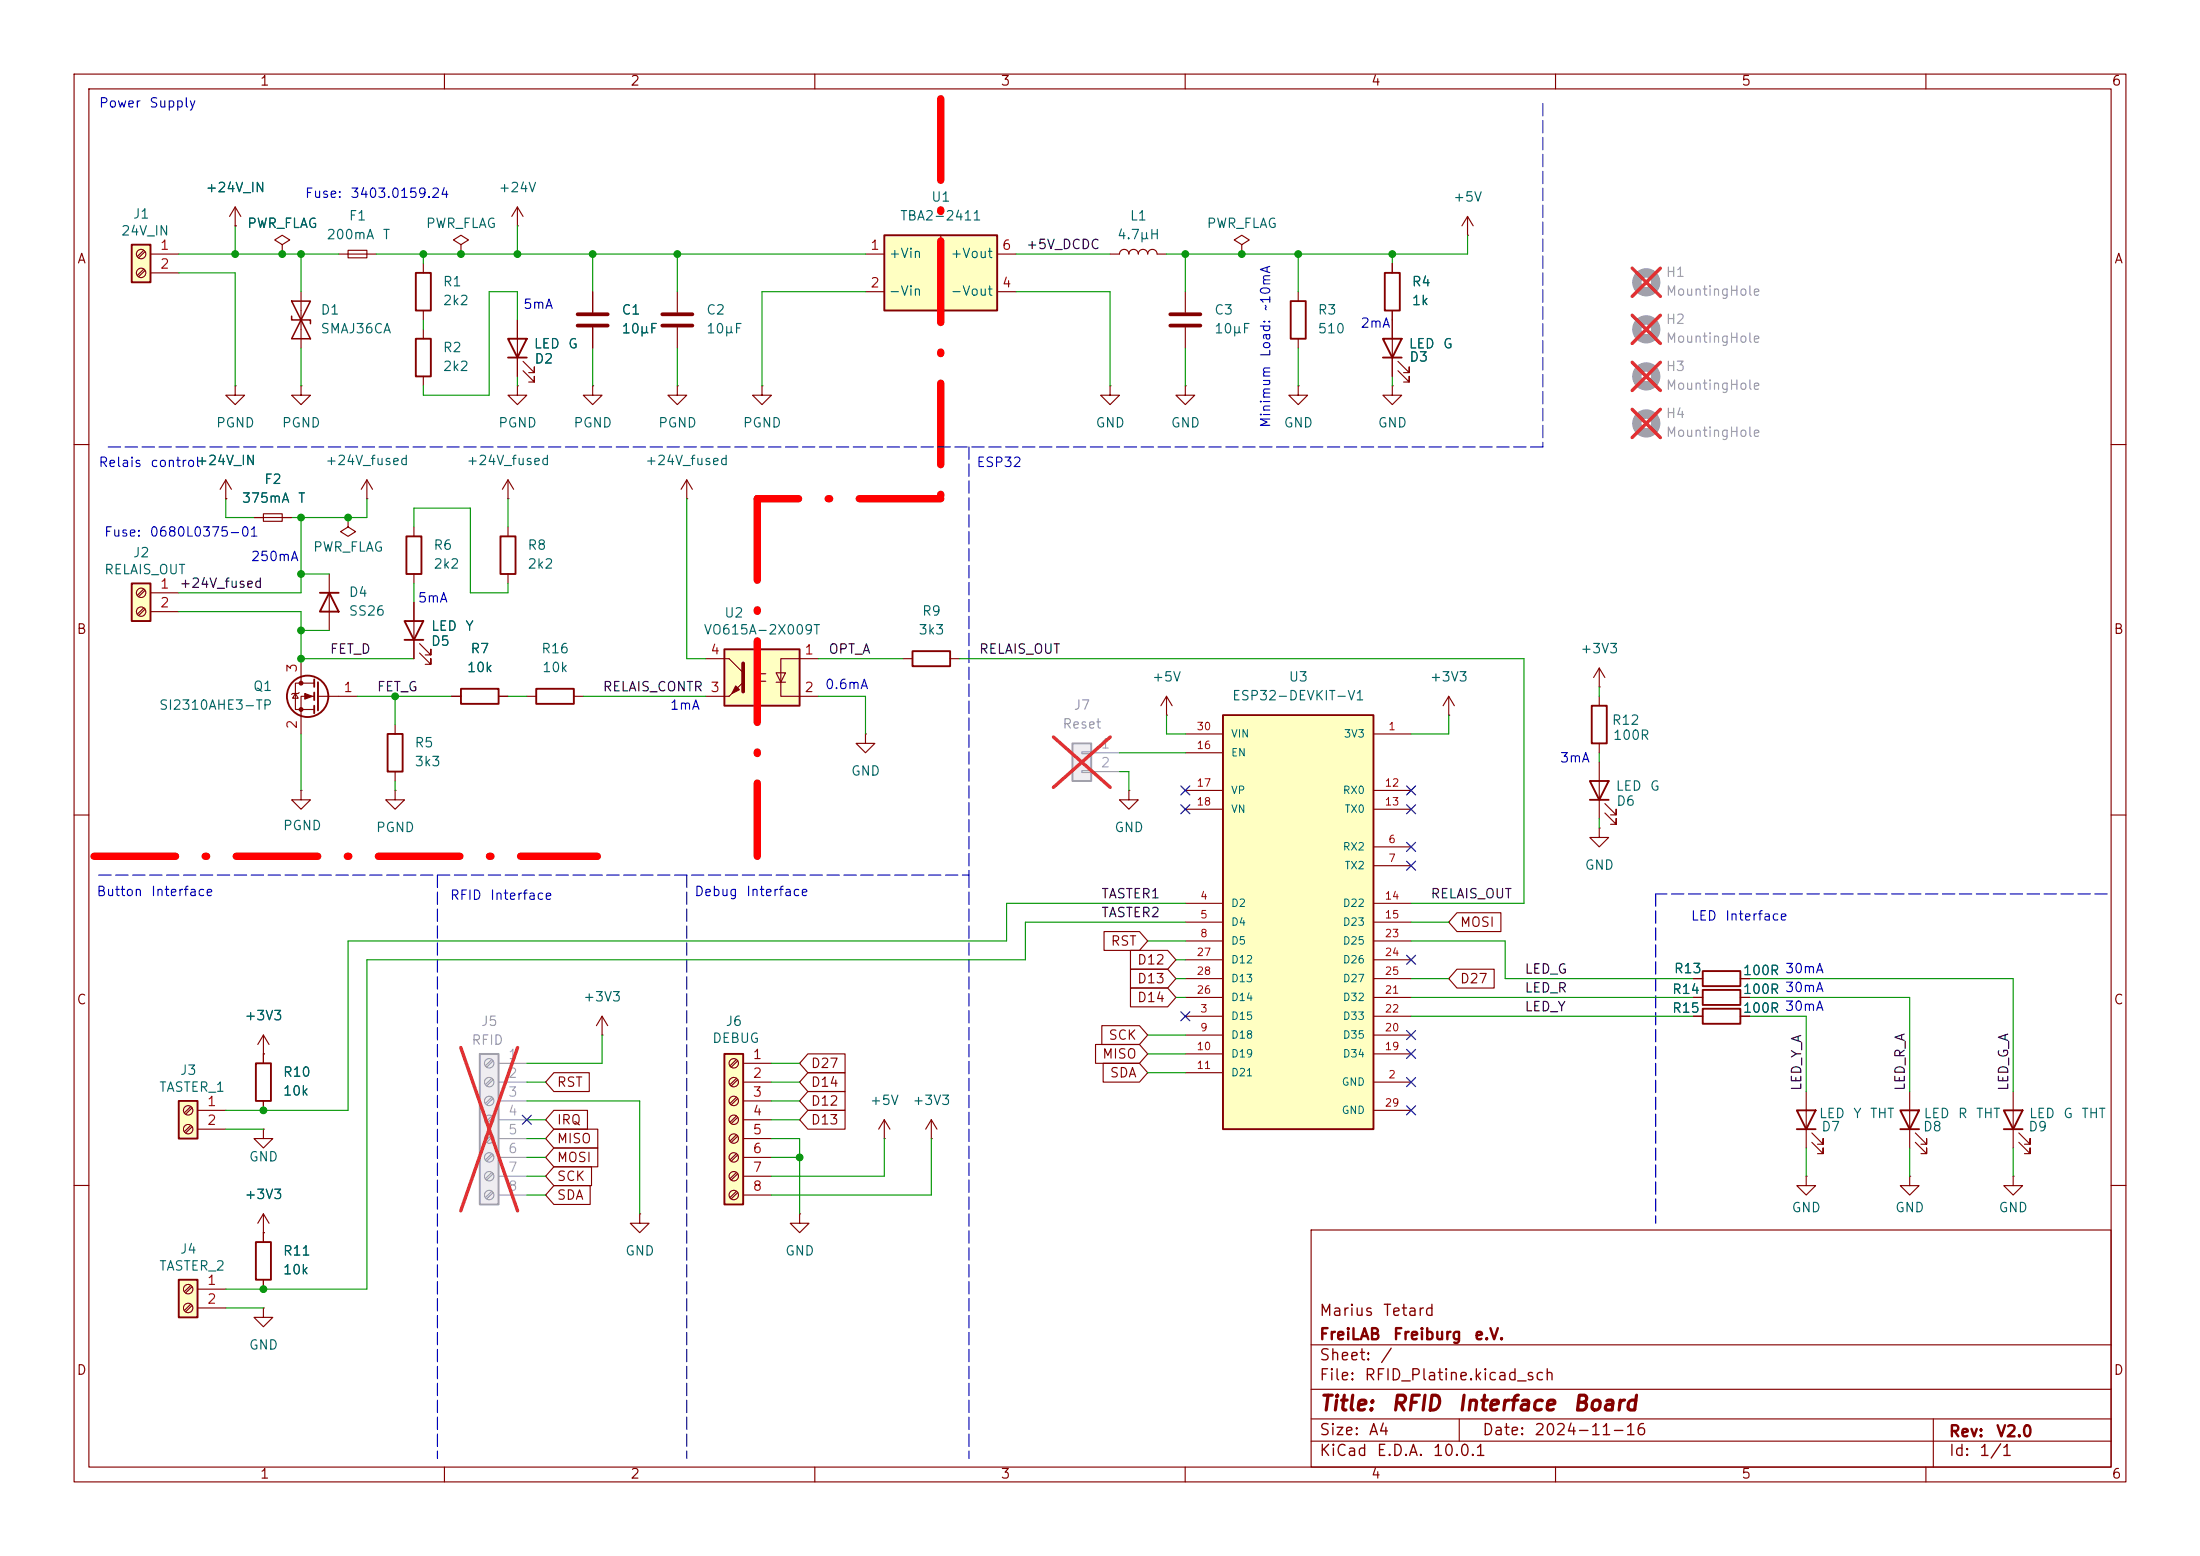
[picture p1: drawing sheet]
<svg xmlns="http://www.w3.org/2000/svg" width="297mm" height="210mm" viewBox="0 0 297 210" stroke-linecap="round" stroke-linejoin="round" font-family="sans-serif">
<g fill="none" stroke="#840000" stroke-width=".15">
<path d="M10 10h277v190h-277zM12 12h273v186h-273zM60 10v2M110 10v2M160 10v2M210 10v2M260 10v2M10 60h2M285 60h2M10 110h2M285 110h2M10 160h2"/>
<path d="M177 166h108v32h-108zM285 160h2M60 198v2M110 198v2M160 198v2M177 194.5h108M177 191.5h108M177 187.5h108M177 181.5h108M197 191.5v3M210 198v2M260 198v2"/>
<path d="M261 191.5v6.5"/>
</g>
<path d="M144.8 100.3h2.5v5.1h-2.5z" fill="#f0f0f0"/>
<path d="M144.8 100.3h2.5v5.1h-2.5z" fill="none" stroke="#a1a1a1" stroke-width=".25"/>
<path d="M146 101.5h1.3v.2h-1.3zM146 104h1.3v.3h-1.3zM147.3 101.6h3.8M147.3 104.1h3.8" fill="none" stroke="#a1a1a1" stroke-width=".15"/>
<path d="M142.2 99.5l7.7 6.8M149.9 99.5l-7.7 6.8" fill="none" stroke="#e12e31" stroke-width=".46"/>
<path d="M45.7 34.3h5.1M47 33.8h2.5v1h-2.5zM91.4 39.4v2.8M91.4 44.2v2.8M152.4 106.7v1.3h1.3l-1.3 1.2-1.3-1.2h1.3M152.4 106.7h.1" fill="none" stroke="#840000" stroke-width=".15"/>
<path d="M89.4 42.4h4.1M89.4 43.9h4.1" fill="none" stroke="#840000" stroke-width=".51"/>
<path d="M17.8 78.7h2.5v5.1h-2.5z" fill="#ffffc2"/>
<path d="M17.8 78.7h2.5v5.1h-2.5z" fill="none" stroke="#840000" stroke-width=".25"/>
<g fill="none" stroke="#840000" stroke-width=".15">
<path d="M38.1 33l1-.6-1-.6-1 .6 1 .6v1.3M38.1 34.3h.1M19.4 79.5l-.9 .8M19.6 79.7l-.9 .8M19.4 82l-.9 .9M19.6 82.2l-.9 .9M20.3 80h3.8M20.3 82.6h3.8M125.7 153.7h.1M125.7 151.1l-.7 1.3M125.7 151.1l.8 1.3M125.7 151.1v2.6"/>
<circle cx="19" cy="82.5" r=".63"/>
<circle cx="19" cy="80" r=".63"/>
</g>
<path d="M165.1 96.5h20.3v55.9h-20.3z" fill="#ffffc2"/>
<path d="M165.1 96.5h20.3v55.9h-20.3zM229.9 131.1h5v2h-5z" fill="none" stroke="#840000" stroke-width=".25"/>
<g fill="none" stroke="#840000" stroke-width=".15">
<path d="M40.6 39.4v7.6M47 69.9v1.2l1 .7-1 .6-1-.6 1-.7M47 69.9h.1M160 99.1h5.1M185.4 99.1h5.1M160 106.7h5.1M160 109.2h5.1M160 101.6h5.1M185.4 114.3h5.1M185.4 116.8h5.1M185.4 106.7h5.1M185.4 109.2h5.1"/>
<path d="M35.6 139.7l-.8 1.3M35.6 139.7l.7 1.3M35.6 139.7v2.5M160 137.2h5.1M160 121.9h5.1M160 124.5h5.1M160 127h5.1M160 139.7h5.1M160 134.6h5.1M160 129.5h5.1M160 132.1h5.1M185.4 137.2h5.1"/>
<path d="M185.4 121.9h5.1M185.4 124.5h5.1M185.4 127h5.1M185.4 139.7h5.1M185.4 134.6h5.1M185.4 129.5h5.1M185.4 132.1h5.1M228.6 132.1h1.3M234.9 132.1h1.3M35.6 142.2h.1M119.4 153.7h.1M119.4 151.1l-.8 1.3"/>
<path d="M119.4 151.1l.7 1.3M119.4 151.1v2.6M160 142.2h5.1M160 144.8h5.1M185.4 146.1h5.1M185.4 142.2h5.1M185.4 149.9h5.1"/>
</g>
<path d="M39.4 42.7v.5h2.5v.5M39.4 40.6h2.5l-1.3 2.6zM40.6 43.2l1.3 2.5h-2.5z" fill="none" stroke="#840000" stroke-width=".2"/>
<path d="M97.8 87.6h10.1v7.7h-10.1z" fill="#ffffc2"/>
<path d="M43.2 80h2.5M44.4 80l1.3 2.6h-2.5zM97.8 87.6h10.1v7.7h-10.1zM123.2 87.9h5.1v2h-5.1zM34.5 143.5h2.1v5.1h-2.1z" fill="none" stroke="#840000" stroke-width=".25"/>
<g fill="none" stroke="#840000" stroke-width=".15">
<path d="M69.8 52.1v1.2h1.3l-1.3 1.3-1.2-1.3h1.2M69.8 52.1h.1M44.4 77.5v7.6M95.2 88.9h3.2l1.9 1.9M95.2 94h3.2M102.1 90.9l.4-.1v.3l-.4-.2h1.3M102.1 91.9l.4-.1v.3l-.4-.2h1.3M104.8 90.8h1.2l-.6 1.3zM104.8 92.1h1.2M110.5 88.9h-5.1v5.1h5.1M116.8 99.1v1.2h1.3l-1.3 1.3-1.2-1.3h1.2M116.8 99.1h.1"/>
<path d="M121.9 88.9h1.3M128.3 88.9h1.2M35.6 142.2v1.3M35.6 148.6v1.3"/>
</g>
<path d="M100.3 89.5v3.8" fill="none" stroke="#840000" stroke-width=".51"/>
<g fill="#840000" stroke="#840000" stroke-width=".15">
<path d="M99.3 92.6l.5 .5-1 .5z"/>
<path d="M98.4 94l1.9-1.9z"/>
</g>
<path d="M97.8 142.2h2.5v20.4h-2.5z" fill="#ffffc2"/>
<path d="M97.8 142.2h2.5v20.4h-2.5z" fill="none" stroke="#840000" stroke-width=".25"/>
<g fill="none" stroke="#840000" stroke-width=".15">
<path d="M99.4 143l-.8 .8M99.4 145.5l-.8 .9M99.4 148.1l-.8 .8M99.4 150.6l-.8 .9M99.4 153.2l-.8 .8M99.4 155.7l-.8 .8M99.4 158.2l-.8 .9M99.6 143.2l-.9 .8M99.6 145.7l-.9 .9M99.6 148.3l-.9 .8M99.6 150.8l-.9 .8M99.6 153.3l-.9 .9"/>
<path d="M99.6 155.9l-.9 .8M99.6 158.4l-.9 .9M100.3 143.5h3.8M100.3 146.1h3.8M100.3 148.6h3.8M100.3 151.1h3.8M100.3 153.7h3.8M100.3 156.2h3.8M100.3 158.8h3.8M86.4 163.8v1.3h-1.3l1.3 1.3 1.2-1.3h-1.2M86.4 163.8h.1M99.4 160.8l-.8 .8"/>
<path d="M99.6 161l-.9 .8M100.3 161.3h3.8"/>
<circle cx="99.1" cy="153.7" r=".63"/>
<circle cx="99.1" cy="151.1" r=".63"/>
<circle cx="99.1" cy="156.2" r=".63"/>
<circle cx="99.1" cy="143.5" r=".63"/>
<circle cx="99.1" cy="158.7" r=".63"/>
<circle cx="99.1" cy="148.6" r=".63"/>
<circle cx="99.1" cy="146" r=".63"/>
<circle cx="99.1" cy="161.3" r=".63"/>
</g>
<path d="M64.8 142.2h2.5v20.4h-2.5z" fill="#f0f0f0"/>
<path d="M64.8 142.2h2.5v20.4h-2.5z" fill="none" stroke="#a1a1a1" stroke-width=".25"/>
<g fill="none" stroke="#a1a1a1" stroke-width=".15">
<path d="M66.4 143l-.9 .8M66.4 145.5l-.9 .9M66.4 148.1l-.9 .8M66.4 150.6l-.9 .9M66.4 153.2l-.9 .8M66.4 155.7l-.9 .8M66.4 158.2l-.9 .9M66.6 143.2l-.9 .8M66.6 145.7l-.9 .9M66.6 148.3l-.9 .8M66.6 150.8l-.9 .8M66.6 153.3l-.9 .9"/>
<path d="M66.6 155.9l-.9 .8M66.6 158.4l-.9 .9M67.3 143.5h3.8M67.3 146.1h3.8M67.3 148.6h3.8M67.3 151.1h3.8M67.3 153.7h3.8M67.3 156.2h3.8M67.3 158.8h3.8M66.4 160.8l-.9 .8M66.6 161l-.9 .8M67.3 161.3h3.8"/>
<circle cx="66" cy="143.5" r=".63"/>
<circle cx="66" cy="148.6" r=".63"/>
<circle cx="66" cy="153.7" r=".63"/>
<circle cx="66" cy="158.7" r=".63"/>
<circle cx="66" cy="151.1" r=".63"/>
<circle cx="66" cy="156.2" r=".63"/>
<circle cx="66" cy="146" r=".63"/>
<circle cx="66" cy="161.3" r=".63"/>
</g>
<path d="M62.2 141.4l7.7 22M69.9 141.4l-7.7 22" fill="none" stroke="#e12e31" stroke-width=".46"/>
<g fill="none" stroke="#840000" stroke-width=".15">
<path d="M69.8 43.2v7.6M70.6 50l1.5 1.6v-.8v.8h-.7M70.6 48.8l1.5 1.5v-.8v.8h-.7M34.3 69.9h5.1M35.6 69.3h2.5v1.1h-2.5zM55.9 71.1v1.3M55.9 77.5v1.2M157.5 96.5h.1M157.5 94l-.8 1.3M157.5 94l.7 1.3M157.5 94v2.5M195.6 96.5h.1"/>
<path d="M195.6 94l-.8 1.3M195.6 94l.7 1.3M195.6 94v2.5M81.3 139.7h.1M81.3 137.2l.7 1.2M81.3 137.2l-.8 1.2M81.3 137.2v2.5M35.6 166.4h.1M35.6 176.5v1.3h1.2l-1.2 1.3-1.3-1.3h1.3M35.6 176.5h.1M35.6 163.8l-.8 1.3M35.6 163.8l.7 1.3"/>
<path d="M35.6 163.8v3.8M35.6 172.7v1.3M107.9 163.8v1.3h1.3l-1.3 1.3-1.2-1.3h1.2M107.9 163.8h.1"/>
</g>
<path d="M68.6 45.7h2.5l-1.3 2.6zM68.6 48.3h2.5M54.9 72.4h2v5.1h-2zM34.5 167.6h2.1v5.1h-2.1z" fill="none" stroke="#840000" stroke-width=".25"/>
<path d="M24.1 172.7h2.6v5.1h-2.6z" fill="#ffffc2"/>
<path d="M56.1 45.7h2.1v5.1h-2.1zM214.9 95.3h2v5h-2zM214.6 105.4h2.6l-1.3 2.6zM214.6 108h2.6M24.1 172.7h2.6v5.1h-2.6z" fill="none" stroke="#840000" stroke-width=".25"/>
<g fill="none" stroke="#840000" stroke-width=".15">
<path d="M198.1 31.8h.1M198.1 29.2l-.7 1.3M198.1 29.2l.8 1.3M198.1 29.2v2.6M31.7 52.1v1.2h1.3l-1.3 1.3-1.2-1.3h1.2M31.7 52.1h.1M57.1 44.5v1.2M57.1 50.8v1.3M30.5 67.3h.1M30.5 64.8l.7 1.2M30.5 64.8l-.8 1.2M30.5 64.8v2.5"/>
<path d="M49.5 67.3h.1M49.5 64.8l.8 1.2M49.5 64.8l-.7 1.2M49.5 64.8v2.5M215.9 92.7h.1M215.9 90.2l-.8 1.2M215.9 90.2l.8 1.2M215.9 90.2v2.5M215.9 94v1.3M215.9 111.8v1.2h1.3l-1.3 1.3-1.3-1.3h1.3M215.9 111.8h.1M215.9 100.3v1.3"/>
<path d="M215.9 102.9v7.6M216.7 109.7l1.5 1.6v-.8v.8h-.8M216.7 108.5l1.5 1.5v-.8v.8h-.8M35.6 152.4v1.3h1.2l-1.2 1.2-1.3-1.2h1.3M35.6 152.4h.1M25.8 173.5l-.9 .8M25.8 176l-.9 .9M25.9 173.7l-.8 .8M25.9 176.2l-.8 .8M26.7 174h3.8M26.7 176.5h3.8"/>
<circle cx="25.4" cy="176.5" r=".63"/>
<circle cx="25.4" cy="174" r=".63"/>
</g>
<path d="M24.1 148.6h2.6v5.1h-2.6z" fill="#ffffc2"/>
<g fill="none" stroke="#840000" stroke-width=".25">
<path d="M186.9 36.8h2.1v5.1h-2.1zM174.2 40.6h2.1v5.1h-2.1zM186.7 45.7h2.5l-1.2 2.6zM186.7 48.3h2.5M67.6 72.4h2v5.1h-2zM42.4 91.7v1M42.4 93.5v1M42.4 95.3v1M42.9 92.1v3.8M52.3 99.1h2.1v5h-2.1zM54.6 83.8h2.5l-1.2 2.6zM54.6 86.4h2.5"/>
<path d="M62.2 93h5.1v2h-5.1zM72.4 93h5.1v2h-5.1zM24.1 148.6h2.6v5.1h-2.6z"/>
<circle cx="41.5" cy="94" r="2.79"/>
</g>
<g fill="none" stroke="#840000" stroke-width=".15">
<path d="M175.3 39.4v1.2M188 35.6v1.2M40.6 52.1v1.2h1.3l-1.3 1.3-1.2-1.3h1.2M40.6 52.1h.1M80 52.1v1.2h1.3l-1.3 1.3-1.3-1.3h1.3M80 52.1h.1M91.4 52.1v1.2h1.3l-1.3 1.3-1.2-1.3h1.2M91.4 52.1h.1M175.3 52.1v1.2h1.2l-1.2 1.3-1.3-1.3h1.3M175.3 52.1h.1M175.3 45.7v1.3M188 52.1v1.2h1.2l-1.2 1.3-1.3-1.3h1.3"/>
<path d="M188 52.1h.1M188 41.9v8.9M188.7 50l1.5 1.6v-.8v.8h-.7M188.7 48.8l1.5 1.5v-.8v.8h-.7M68.6 67.3h.1M68.6 64.8v2.5M68.6 71.1v1.3M68.6 77.5v1.2M68.6 64.8l.7 1.2M68.6 64.8l-.8 1.2M92.7 67.3h.1M92.7 64.8l.8 1.2"/>
<path d="M92.7 64.8l-.8 1.2M92.7 64.8v2.5M39.9 93.6l.4 .6h-.8zM40.4 93.5l-.1 .1h-.8l-.1 .1M40.6 88.9v3.3M42.4 92.2h-2.5v3.6h2.5M42.4 94h-1.8v5.1M42.9 94h5.4M53.3 97.8v1.3M55.9 81.3v7.6M56.6 88.1l1.6 1.6v-.8v.8h-.8M56.6 86.9l1.6 1.5v-.8v.8h-.8"/>
<path d="M61 94h1.2M67.3 94h1.3M71.1 94h1.3M77.5 94h1.2M40.6 106.7v1.3h-1.2l1.2 1.2 1.3-1.2h-1.3M40.6 106.7h.1M53.3 106.7v1.3h-1.2l1.2 1.2 1.3-1.2h-1.3M53.3 106.7h.1M53.3 104.1v1.3M25.8 149.4l-.9 .8M25.8 151.9l-.9 .8M25.9 149.5l-.8 .9"/>
<path d="M25.9 152.1l-.8 .8M26.7 149.9h3.8M26.7 152.4h3.8"/>
<circle cx="25.4" cy="152.4" r=".63"/>
<circle cx="25.4" cy="149.9" r=".63"/>
</g>
<g fill="#840000" stroke="#840000" stroke-width=".15">
<path d="M41.1 93.6l1.1 .4-1.1 .4z"/>
<circle cx="40.6" cy="92.2" r=".25"/>
<circle cx="40.6" cy="95.8" r=".25"/>
</g>
<g fill="none" stroke="#a1a1a1" stroke-width="1.3">
<circle cx="222.2" cy="38.1" r="1.27"/>
<circle cx="222.2" cy="57.1" r="1.27"/>
<circle cx="222.2" cy="50.8" r="1.27"/>
<circle cx="222.2" cy="44.4" r="1.27"/>
</g>
<path d="M220.3 36.2l3.9 3.8M224.2 36.2l-3.9 3.8M220.3 42.5l3.9 3.9M220.3 48.9l3.9 3.8M220.3 55.2l3.9 3.9M224.2 42.5l-3.9 3.9M224.2 48.9l-3.9 3.8M224.2 55.2l-3.9 3.9" fill="none" stroke="#e12e31" stroke-width=".46"/>
<path d="M119.4 31.8h15.2v10.1h-15.2z" fill="#ffffc2"/>
<path d="M119.4 31.8h15.2v10.1h-15.2z" fill="none" stroke="#840000" stroke-width=".25"/>
<path d="M31.7 30.5h.1M31.7 27.9l.8 1.3M31.7 27.9l-.7 1.3M31.7 27.9v2.6M116.8 34.3h2.6M116.8 39.4h2.6M127 31.8v1.2M127 34.3v1.3M127 36.8v1.3M127 39.4v1.2M134.6 34.3h2.6M134.6 39.4h2.6" fill="none" stroke="#840000" stroke-width=".15"/>
<path d="M17.8 33h2.5v5.1h-2.5z" fill="#ffffc2"/>
<path d="M17.8 33h2.5v5.1h-2.5zM56.1 36.8h2.1v5.1h-2.1zM229.9 136.1h5v2.1h-5zM229.9 133.6h5v2h-5zM242.6 149.9h2.5l-1.3 2.5zM242.6 152.4h2.5M256.5 149.9h2.6l-1.3 2.5zM256.5 152.4h2.6M270.5 149.9h2.5l-1.2 2.5zM270.5 152.4h2.5" fill="none" stroke="#840000" stroke-width=".25"/>
<g fill="none" stroke="#840000" stroke-width=".15">
<path d="M19.4 33.8l-.9 .8M19.4 36.3l-.9 .9M19.6 34l-.9 .8M19.6 36.5l-.9 .8M20.3 34.3h3.8M20.3 36.8h3.8M31.7 30.5h.1M38.1 34.3h.1M57.1 35.6v1.2M62.2 33l1-.6-1-.6-1 .6 1 .6v1.3M62.2 34.3h.1M69.8 30.5h.1"/>
<path d="M69.8 27.9l.8 1.3M69.8 27.9l-.7 1.3M69.8 27.9v2.6M80 39.4v2.8M149.9 34.3h1.2a.64 .64 0 0 1 .7-.6 .64 .64 0 0 1 .6 .6 .64 .64 0 0 1 .6-.6 .64 .64 0 0 1 .7 .6 .64 .64 0 0 1 .6-.6 .64 .64 0 0 1 .6 .6 .64 .64 0 0 1 .7-.6 .64 .64 0 0 1 .6 .6h1.3M160 39.4v2.8M167.6 33l1.1-.6-1.1-.6-1 .6 1 .6v1.3M167.6 34.3h.1M188 35.6v1.2M57.1 41.9v1.3M69.8 43.2v2.5M69.8 48.3v2.5"/>
<path d="M80 44.2v2.8M102.9 52.1v1.2h1.2l-1.2 1.3-1.3-1.3h1.3M102.9 52.1h.1M149.9 52.1v1.2h1.2l-1.2 1.3-1.3-1.3h1.3M149.9 52.1h.1M160 52.1v1.2h1.3l-1.3 1.3-1.3-1.3h1.3M160 52.1h.1M160 44.2v2.8M188 41.9v3.8M188 48.3v2.5M30.5 67.3h.1M34.3 69.9h1.3"/>
<path d="M38.1 69.9h1.3M55.9 81.3v2.5M55.9 86.4v2.5M61 94h1.2M67.3 94h1.3M148.7 138.4h5.1l1.1 1.3-1.1 1.3h-5.1zM149 125.7h4.8l1.1 1.3-1.1 1.3h-4.8zM152.6 128.3h5l1.1 1.2-1.1 1.3h-5zM152.6 133.3h5l1.1 1.3-1.1 1.3h-5zM152.6 130.8h5l1.1 1.3-1.1 1.3h-5zM196.7 123.2h5.9v2.5h-5.9l-1.1-1.2zM196.7 130.8h5v2.6h-5l-1.1-1.3z"/>
<path d="M228.6 137.2h1.3M228.6 134.6h1.3M228.6 132.1h1.3M234.9 137.2h1.3M234.9 134.6h1.3M234.9 132.1h1.3M35.6 142.2h.1M35.6 142.2v1.3M35.6 148.6v1.3M74.8 144.8h4.8v2.5h-4.8l-1.1-1.2zM74.8 149.9h4.5v2.5h-4.5l-1.1-1.3zM74.8 152.4h5.9v2.5h-5.9l-1.1-1.2z"/>
<path d="M74.8 157.5h5.1v2.5h-5.1l-1.1-1.2zM74.8 154.9h5.9v2.6h-5.9l-1.1-1.3zM109.1 147.3h5v2.6h-5l-1.2-1.3zM109.1 149.9h5v2.5h-5l-1.2-1.3zM109.1 142.2h5v2.6h-5l-1.2-1.3zM109.1 144.8h5v2.5h-5l-1.2-1.2zM147.9 141h5.9l1.1 1.2-1.1 1.3h-5.9zM148.9 143.5h4.9l1.1 1.3-1.1 1.3h-4.9zM243.8 158.8v1.2h1.3l-1.3 1.3-1.2-1.3h1.2M243.8 158.8h.1M243.8 147.3v7.6M244.6 154.2l1.5 1.5v-.8v.8h-.7"/>
<path d="M244.6 152.9l1.5 1.5v-.7v.7h-.7M257.8 158.8v1.2h1.3l-1.3 1.3-1.3-1.3h1.3M257.8 158.8h.1M257.8 147.3v7.6M258.6 154.2l1.5 1.5v-.8v.8h-.8M258.6 152.9l1.5 1.5v-.7v.7h-.8M271.8 158.8v1.2h1.2l-1.2 1.3-1.3-1.3h1.3M271.8 158.8h.1M271.8 147.3v7.6M272.5 154.2l1.6 1.5v-.8v.8h-.8M272.5 152.9l1.6 1.5v-.7v.7h-.8M35.6 166.4h.1"/>
<path d="M35.6 166.4v1.2M35.6 172.7v1.3M74.8 160h4.9v2.6h-4.9l-1.1-1.3z"/>
<circle cx="19" cy="36.8" r=".63"/>
<circle cx="19" cy="34.3" r=".63"/>
</g>
<path d="M78 42.4h4M78 43.9h4M158 42.4h4.1M158 43.9h4.1" fill="none" stroke="#840000" stroke-width=".51"/>
<path d="M208.3 14v46.3M14.6 60.3h193.7M130.8 60.3v57.8M13.3 118.1h117.5M59.1 118.1v78.8M92.7 118.1v78.8M130.8 118.1v78.8M223.5 120.7v44.4M284.5 120.7h-61" fill="none" stroke="#0000c2" stroke-width=".15" stroke-dasharray="1.7 .6"/>
<path d="M127 13.3v54M102.2 67.3v48.3M127 67.3h-24.8M12.7 115.6h67.9" fill="none" stroke="#f00" stroke-width="1" stroke-dasharray="11 4 .2 4"/>
<g fill="none" stroke="#009600" stroke-width=".15">
<path d="M24.1 36.8h7.6v15.3M24.1 34.3h21.6M31.7 30.5v3.8M40.6 34.3v5.1M50.8 34.3h66M57.1 34.3v1.3M69.8 30.5v3.8M80 34.3v5.1M91.4 34.3v5.1M116.8 39.4h-13.9v12.7M137.2 34.3h12.7M137.2 39.4h12.7v12.7"/>
<path d="M160 34.3v5.1M175.3 34.3v5.1M188 34.3v1.3M198.1 31.8v2.5h-40.6M40.6 47v5.1M57.1 43.2v1.3M69.8 43.2v-3.8h-3.8v13.9h-8.9v-1.2M69.8 50.8v1.3M80 47v5.1M91.4 47v5.1M160 47v5.1M175.3 47v5.1"/>
<path d="M188 50.8v1.3M30.5 67.3v2.6h3.8M40.6 69.9v10.1h-16.5M40.6 77.5h3.8M49.5 67.3v2.6h-10.1M55.9 71.1v-2.5h7.6v11.4h5.1v-1.3M55.9 78.7v2.6M68.6 67.3v3.8M92.7 67.3v21.6h2.5M24.1 82.6h16.5v6.3h15.3M40.6 99.1v7.6M40.6 85.1h3.8"/>
<path d="M48.3 94h12.7M53.3 94v3.8M68.6 94h2.5M78.7 94h16.5M110.5 88.9h11.4M110.5 94h6.3v5.1M129.5 88.9h76.2v33h-15.2M157.5 96.5v2.6h2.5M195.6 96.5v2.6h-5.1M215.9 92.7v1.3M53.3 105.4v1.3M151.1 101.6h8.9"/>
<path d="M151.1 104.1h1.3v2.6M215.9 101.6v1.3M215.9 110.5v1.3M81.3 139.7v3.8h-10.2M154.9 127h5.1M154.9 139.7h5.1M158.7 129.5h1.3M158.7 134.6h1.3M158.7 132.1h1.3M160 124.5h-21.6v5h-88.9v44.5h-19M160 121.9h-24.1v5.1h-88.9v22.9h-16.5M190.5 127h12.7v5.1h25.4"/>
<path d="M190.5 124.5h5.1M190.5 134.6h38.1M190.5 132.1h5.1M190.5 137.2h38.1M236.2 134.6h21.6v12.7M236.2 132.1h35.6v15.2M236.2 137.2h7.6v10.1M30.5 152.4h5.1M71.1 148.6h15.3v15.2M71.1 151.1h2.6M71.1 146.1h2.6M71.1 158.8h2.6"/>
<path d="M71.1 156.2h2.6M71.1 153.7h2.6M104.1 148.6h3.8M104.1 151.1h3.8M104.1 146.1h3.8M104.1 156.2h3.8M104.1 153.7h3.8v10.1M104.1 143.5h3.8M119.4 153.7v5.1h-15.3M125.7 153.7v7.6h-21.6M154.9 142.2h5.1M154.9 144.8h5.1"/>
<path d="M243.8 154.9v3.9M257.8 154.9v3.9M271.8 154.9v3.9M30.5 176.5h5.1M71.1 161.3h2.6"/>
</g>
<g fill="none" stroke="#000084" stroke-width=".15">
<path d="M159.4 108.6l1.2 1.2M159.4 106.1l1.2 1.2M160.6 108.6l-1.2 1.2M160.6 106.1l-1.2 1.2M189.9 113.7l1.2 1.2M189.9 106.1l1.2 1.2M189.9 116.2l1.2 1.2M189.9 108.6l1.2 1.2M191.1 113.7l-1.2 1.2M191.1 106.1l-1.2 1.2M191.1 116.2l-1.2 1.2M191.1 108.6l-1.2 1.2"/>
<path d="M159.4 136.6l1.2 1.2M160.6 136.6l-1.2 1.2M189.9 139.1l1.2 1.2M189.9 128.9l1.2 1.2M191.1 139.1l-1.2 1.2M191.1 128.9l-1.2 1.2M70.5 150.5l1.2 1.2M71.7 150.5l-1.2 1.2M189.9 141.6l1.2 1.2M189.9 149.3l1.2 1.2M189.9 145.4l1.2 1.3M191.1 141.6l-1.2 1.2"/>
<path d="M191.1 149.3l-1.2 1.2M191.1 145.4l-1.2 1.3"/>
</g>
<g fill="#009600" stroke="#009600" stroke-width=".14">
<circle cx="40.6" cy="77.5" r=".46"/>
<circle cx="47" cy="69.9" r=".46"/>
<circle cx="40.6" cy="85.1" r=".46"/>
<circle cx="40.6" cy="88.9" r=".46"/>
<circle cx="40.6" cy="69.9" r=".46"/>
<circle cx="31.7" cy="34.3" r=".46"/>
<circle cx="80" cy="34.3" r=".46"/>
<circle cx="57.1" cy="34.3" r=".46"/>
<circle cx="69.8" cy="34.3" r=".46"/>
<circle cx="62.2" cy="34.3" r=".46"/>
<circle cx="40.6" cy="34.3" r=".46"/>
<circle cx="38.1" cy="34.3" r=".46"/>
<circle cx="91.4" cy="34.3" r=".46"/>
<circle cx="35.6" cy="149.9" r=".46"/>
<circle cx="35.6" cy="174" r=".46"/>
<circle cx="53.3" cy="94" r=".46"/>
<circle cx="107.9" cy="156.2" r=".46"/>
<circle cx="160" cy="34.3" r=".46"/>
<circle cx="167.6" cy="34.3" r=".46"/>
<circle cx="175.3" cy="34.3" r=".46"/>
<circle cx="188" cy="34.3" r=".46"/>
</g>
<g font-size="2" fill="#840000">
<text x="178" y="190.9">Title:</text>
<text x="187.7" y="190.9">RFID</text>
<text x="196.6" y="190.9">Interface</text>
<text x="212.2" y="190.9">Board</text>
</g>
<g font-size="1.5" fill="#840000">
<text x="178" y="178">Marius</text>
<text x="186.6" y="178">Tetard</text>
<text x="178" y="184">Sheet:</text>
<text x="178" y="181.2">FreiLAB</text>
<text x="186.2" y="184">/</text>
<text x="188" y="181.2">Freiburg</text>
<text x="198.9" y="181.2">e.V.</text>
<text x="178" y="186.7">File:</text>
<text x="184.1" y="186.7">RFID_Platine.kicad_sch</text>
<text x="178" y="196.9">KiCad</text>
<text x="178" y="194.1">Size:</text>
<text x="184.7" y="194.1">A4</text>
<text x="185.7" y="196.9">E.D.A.</text>
<text x="193.3" y="196.9">10.0.1</text>
<text x="200" y="194.1">Date:</text>
<text x="207" y="194.1">2024-11-16</text>
<text x="263" y="194.3">Rev:</text>
<text x="263" y="196.9">Id:</text>
<text x="267.1" y="196.9">1/1</text>
<text x="269.4" y="194.3">V2.0</text>
</g>
<g font-size="1.3" fill="#840000">
<text x="35" y="11.9">1</text>
<text x="85" y="11.9">2</text>
<text x="135" y="11.9">3</text>
<text x="185" y="11.9">4</text>
<text x="235" y="11.9">5</text>
<text x="285" y="11.9">6</text>
<text x="10.3" y="35.9">A</text>
<text x="285.3" y="35.9">A</text>
<text x="10.3" y="85.9">B</text>
<text x="285.3" y="85.9">B</text>
<text x="197" y="125.4">MOSI</text>
<text x="149.9" y="128">RST</text>
<text x="153.4" y="130.5">D12</text>
<text x="10.3" y="135.9">C</text>
<text x="153.4" y="135.6">D14</text>
<text x="153.4" y="133">D13</text>
<text x="197" y="133">D27</text>
<text x="285.3" y="135.9">C</text>
<text x="148.7" y="143.2">MISO</text>
<text x="149.6" y="140.7">SCK</text>
<text x="75.1" y="147">RST</text>
<text x="109.4" y="149.5">D12</text>
<text x="109.4" y="144.5">D27</text>
<text x="109.4" y="147">D14</text>
<text x="149.7" y="145.7">SDA</text>
<text x="75.1" y="152.1">IRQ</text>
<text x="75.1" y="154.6">MISO</text>
<text x="109.4" y="152.1">D13</text>
<text x="75.1" y="159.7">SCK</text>
<text x="75.1" y="157.2">MOSI</text>
<text x="75.1" y="162.2">SDA</text>
<text x="10.3" y="185.9">D</text>
<text x="285.3" y="185.9">D</text>
<text x="35" y="199.9">1</text>
<text x="85" y="199.9">2</text>
<text x="135" y="199.9">3</text>
<text x="185" y="199.9">4</text>
<text x="235" y="199.9">5</text>
<text x="285" y="199.9">6</text>
</g>
<g font-size="1.3" fill="#0000c2">
<text x="13.3" y="14.8">Power</text>
<text x="20.1" y="14.8">Supply</text>
<text x="41.1" y="27">Fuse:</text>
<text x="47.2" y="27">3403.0159.24</text>
<text x="70.5" y="42">5mA</text>
<text x="171.8" y="42.1" transform="rotate(-90 171.8 42.1)">~10mA</text>
<text x="183.6" y="44.6">2mA</text>
<text x="171.8" y="48.3" transform="rotate(-90 171.8 48.3)">Load:</text>
<text x="171.8" y="57.8" transform="rotate(-90 171.8 57.8)">Minimum</text>
<text x="13.2" y="63.4">Relais</text>
<text x="20.2" y="63.4">control</text>
<text x="131.7" y="63.4">ESP32</text>
<text x="14" y="72.7">Fuse:</text>
<text x="20.1" y="72.7">0680L0375-01</text>
<text x="33.8" y="76.1">250mA</text>
<text x="56.3" y="81.6">5mA</text>
<text x="111.3" y="93.3">0.6mA</text>
<text x="90.4" y="96.1">1mA</text>
<text x="210.5" y="103.2">3mA</text>
<text x="13" y="121.3">Button</text>
<text x="20.3" y="121.3">Interface</text>
<text x="60.7" y="121.8">RFID</text>
<text x="66.1" y="121.8">Interface</text>
<text x="93.7" y="121.3">Debug</text>
<text x="100.6" y="121.3">Interface</text>
<text x="228.2" y="124.6">LED</text>
<text x="232.8" y="124.6">Interface</text>
</g>
<g font-size="1.3" fill="#006464">
<text x="17.9" y="29.8">J1</text>
<text x="27.7" y="26.3">+24V_IN</text>
<text x="67.2" y="26.3">+24V</text>
<text x="125.6" y="27.5">U1</text>
<text x="196.1" y="27.5">+5V</text>
<text x="16.3" y="32.1">24V_IN</text>
<text x="33.3" y="31.1">PWR_FLAG</text>
<text x="44" y="32.6">200mA</text>
<text x="47" y="30.1">F1</text>
<text x="51.6" y="32.6">T</text>
<text x="57.4" y="31.1">PWR_FLAG</text>
<text x="119.9" y="35.2">+Vin</text>
<text x="121.4" y="30.1">TBA2-2411</text>
<text x="128.2" y="35.2">+Vout</text>
<text x="150.7" y="32.6">4.7µH</text>
<text x="152.4" y="30.1">L1</text>
<text x="162.8" y="31.1">PWR_FLAG</text>
<text x="59.7" y="39">R1</text>
<text x="59.7" y="41.5">2k2</text>
<text x="119.9" y="40.2">-Vin</text>
<text x="128.2" y="40.2">-Vout</text>
<text x="190.5" y="39">R4</text>
<text x="190.5" y="41.5">1k</text>
<text x="43.2" y="42.8">D1</text>
<text x="43.2" y="45.3">SMAJ36CA</text>
<text x="59.7" y="47.9">R2</text>
<text x="72" y="47.3">LED</text>
<text x="76.6" y="47.3">G</text>
<text x="83.8" y="42.8">C1</text>
<text x="83.8" y="45.3">10µF</text>
<text x="95.3" y="42.8">C2</text>
<text x="95.3" y="45.3">10µF</text>
<text x="163.8" y="42.8">C3</text>
<text x="163.8" y="45.3">10µF</text>
<text x="177.8" y="42.8">R3</text>
<text x="177.8" y="45.3">510</text>
<text x="190.1" y="47.3">LED</text>
<text x="194.7" y="47.3">G</text>
<text x="59.7" y="50.4">2k2</text>
<text x="72.1" y="49.4">D2</text>
<text x="190.2" y="49.1">D3</text>
<text x="29.1" y="58">PGND</text>
<text x="38" y="58">PGND</text>
<text x="67.2" y="58">PGND</text>
<text x="77.3" y="58">PGND</text>
<text x="88.8" y="58">PGND</text>
<text x="100.2" y="58">PGND</text>
<text x="147.8" y="58">GND</text>
<text x="158" y="58">GND</text>
<text x="173.2" y="58">GND</text>
<text x="185.9" y="58">GND</text>
<text x="26.4" y="63.1">+24V_IN</text>
<text x="35.6" y="65.6">F2</text>
<text x="43.8" y="63.1">+24V_fused</text>
<text x="62.9" y="63.1">+24V_fused</text>
<text x="87" y="63.1">+24V_fused</text>
<text x="32.6" y="68.2">375mA</text>
<text x="40.1" y="68.2">T</text>
<text x="14" y="77.8">RELAIS_OUT</text>
<text x="17.9" y="75.5">J2</text>
<text x="42.2" y="74.8">PWR_FLAG</text>
<text x="58.4" y="74.5">R6</text>
<text x="58.4" y="77.1">2k2</text>
<text x="71.1" y="74.5">R8</text>
<text x="71.1" y="77.1">2k2</text>
<text x="47" y="80.9">D4</text>
<text x="47" y="83.4">SS26</text>
<text x="97.7" y="83.7">U2</text>
<text x="124.4" y="83.4">R9</text>
<text x="58.1" y="87.5">D5</text>
<text x="58.1" y="85.4">LED</text>
<text x="62.7" y="85.4">Y</text>
<text x="63.4" y="88.5">R7</text>
<text x="73" y="88.5">R16</text>
<text x="94.9" y="86">VO615A-2X009T</text>
<text x="123.9" y="86">3k3</text>
<text x="213.3" y="88.5">+3V3</text>
<text x="34.1" y="93.6">Q1</text>
<text x="62.9" y="91">10k</text>
<text x="73.1" y="91">10k</text>
<text x="155.4" y="92.3">+5V</text>
<text x="166.2" y="94.8">ESP32-DEVKIT-V1</text>
<text x="173.9" y="92.3">U3</text>
<text x="192.9" y="92.3">+3V3</text>
<text x="21.4" y="96.1">SI2310AHE3-TP</text>
<text x="55.9" y="101.2">R5</text>
<text x="217.5" y="98.1">R12</text>
<text x="217.7" y="100.2">100R</text>
<text x="55.9" y="103.7">3k3</text>
<text x="114.8" y="105">GND</text>
<text x="218" y="107">LED</text>
<text x="222.7" y="107">G</text>
<text x="38.1" y="112.4">PGND</text>
<text x="50.7" y="112.6">PGND</text>
<text x="150.4" y="112.6">GND</text>
<text x="218.1" y="109.1">D6</text>
<text x="213.9" y="117.7">GND</text>
<text x="225.9" y="131.7">R13</text>
<text x="235.2" y="131.9">100R 30mA</text>
<text x="235.2" y="131.9">100R</text>
<text x="78.6" y="135.5">+3V3</text>
<text x="225.6" y="137">R15</text>
<text x="225.6" y="134.5">R14</text>
<text x="235.2" y="137">100R 30mA</text>
<text x="235.2" y="134.5">100R 30mA</text>
<text x="235.2" y="134.5">100R</text>
<text x="235.2" y="137">100R</text>
<text x="32.9" y="138">+3V3</text>
<text x="96.1" y="141.1">DEBUG</text>
<text x="97.9" y="138.8">J6</text>
<text x="21.4" y="147.7">TASTER_1</text>
<text x="24.2" y="145.4">J3</text>
<text x="38.1" y="148.2">10k</text>
<text x="38.1" y="145.6">R10</text>
<text x="117.3" y="149.5">+5V</text>
<text x="123.1" y="149.5">+3V3</text>
<text x="245.5" y="151.2">LED</text>
<text x="245.8" y="153">D7</text>
<text x="250.1" y="151.2">Y</text>
<text x="252.4" y="151.2">THT</text>
<text x="259.5" y="153">D8</text>
<text x="259.6" y="151.2">LED</text>
<text x="264.2" y="151.2">R</text>
<text x="266.7" y="151.2">THT</text>
<text x="273.7" y="153">D9</text>
<text x="273.8" y="151.2">LED</text>
<text x="278.4" y="151.2">G</text>
<text x="280.9" y="151.2">THT</text>
<text x="33.5" y="157.1">GND</text>
<text x="32.9" y="162.2">+3V3</text>
<text x="241.8" y="163.9">GND</text>
<text x="255.8" y="163.9">GND</text>
<text x="269.7" y="163.9">GND</text>
<text x="21.4" y="171.8">TASTER_2</text>
<text x="24.2" y="169.5">J4</text>
<text x="38.1" y="172.3">10k</text>
<text x="38.1" y="169.8">R11</text>
<text x="84.3" y="169.8">GND</text>
<text x="105.9" y="169.8">GND</text>
<text x="33.5" y="182.5">GND</text>
</g>
<g font-size="1.3" fill="#a90000">
<text x="21.5" y="34">1</text>
<text x="117.4" y="34">1</text>
<text x="135.2" y="34">6</text>
<text x="21.5" y="36.6">2</text>
<text x="117.4" y="39.1">2</text>
<text x="135.2" y="39.1">4</text>
<text x="21.5" y="79.8">1</text>
<text x="21.5" y="82.3">2</text>
<text x="95.8" y="88.6">4</text>
<text x="108.5" y="88.6">1</text>
<text x="40.4" y="90.9" transform="rotate(-90 40.4 90.9)">3</text>
<text x="46.3" y="93.7">1</text>
<text x="108.5" y="93.7">2</text>
<text x="40.4" y="98.5" transform="rotate(-90 40.4 98.5)">2</text>
<text x="101.5" y="143.3">1</text>
<text x="27.9" y="149.6">1</text>
<text x="101.5" y="145.8">2</text>
<text x="101.5" y="148.3">3</text>
<text x="27.9" y="152.1">2</text>
<text x="101.5" y="150.9">4</text>
<text x="101.5" y="153.4">5</text>
<text x="101.5" y="156">6</text>
<text x="101.5" y="158.5">7</text>
<text x="101.5" y="161">8</text>
<text x="27.9" y="173.7">1</text>
<text x="27.9" y="176.3">2</text>
</g>
<g font-size="1.3" fill="#0f0f0f">
<text x="138.4" y="33.9">+5V_DCDC</text>
<text x="24.1" y="79.7">+24V_fused</text>
<text x="44.4" y="88.6">FET_D</text>
<text x="111.8" y="88.6">OPT_A</text>
<text x="132.1" y="88.6">RELAIS_OUT</text>
<text x="50.8" y="93.6">FET_G</text>
<text x="81.3" y="93.6">RELAIS_CONTR 3</text>
<text x="148.6" y="124.1">TASTER2</text>
<text x="148.6" y="121.6">TASTER1</text>
<text x="193" y="121.6">RELAIS_OUT</text>
<text x="205.7" y="131.7">LED_G</text>
<text x="205.7" y="136.8">LED_Y</text>
<text x="205.7" y="134.3">LED_R</text>
<text x="243.5" y="147.3" transform="rotate(-90 243.5 147.3)">LED_Y_A</text>
<text x="257.5" y="147.3" transform="rotate(-90 257.5 147.3)">LED_R_A</text>
<text x="271.4" y="147.3" transform="rotate(-90 271.4 147.3)">LED_G_A</text>
</g>
<g font-size="1.3" fill="#989898">
<text x="224.8" y="37.7">H1</text>
<text x="224.8" y="40.2">MountingHole</text>
<text x="224.8" y="44">H2</text>
<text x="224.8" y="46.6">MountingHole</text>
<text x="224.8" y="50.4">H3</text>
<text x="224.8" y="52.9">MountingHole</text>
<text x="224.8" y="56.7">H4</text>
<text x="224.8" y="59.3">MountingHole</text>
<text x="143.3" y="98.7">Reset</text>
<text x="144.9" y="96.1">J7</text>
<text x="63.6" y="141.3">RFID</text>
<text x="64.8" y="138.8">J5</text>
</g>
<g font-size="1.3" fill="#aaa">
<text x="148.5" y="101.3">1</text>
<text x="148.5" y="103.9">2</text>
<text x="68.5" y="143.3">1</text>
<text x="68.5" y="145.8">2</text>
<text x="68.5" y="148.3">3</text>
<text x="68.5" y="150.9">4</text>
<text x="68.5" y="153.4">5</text>
<text x="68.5" y="156">6</text>
<text x="68.5" y="158.5">7</text>
<text x="68.5" y="161">8</text>
</g>
<g font-size="1" fill="#a90000">
<text x="161.5" y="101.3">16</text>
<text x="161.5" y="98.8">30</text>
<text x="187.3" y="98.8">1</text>
<text x="161.5" y="106.4">17</text>
<text x="186.9" y="106.4">12</text>
<text x="161.5" y="109">18</text>
<text x="186.9" y="109">13</text>
<text x="187.3" y="114">6</text>
<text x="187.3" y="116.6">7</text>
<text x="161.9" y="121.7">4</text>
<text x="161.9" y="124.2">5</text>
<text x="186.9" y="121.7">14</text>
<text x="186.9" y="124.2">15</text>
<text x="161.5" y="129.3">27</text>
<text x="161.5" y="131.8">28</text>
<text x="161.9" y="126.7">8</text>
<text x="186.9" y="126.7">23</text>
<text x="186.9" y="129.3">24</text>
<text x="186.9" y="131.8">25</text>
<text x="161.5" y="134.4">26</text>
<text x="161.9" y="136.9">3</text>
<text x="186.9" y="134.4">21</text>
<text x="186.9" y="136.9">22</text>
<text x="161.5" y="142">10</text>
<text x="161.9" y="139.4">9</text>
<text x="186.9" y="142">19</text>
<text x="186.9" y="139.4">20</text>
<text x="161.5" y="144.5">11</text>
<text x="186.9" y="149.6">29</text>
<text x="187.3" y="145.8">2</text>
</g>
<g font-size="1" fill="#006464">
<text x="166.1" y="99.8">VIN</text>
<text x="181.3" y="99.8">3V3</text>
<text x="166.1" y="102.3">EN</text>
<text x="166.1" y="107.4">VP</text>
<text x="181.2" y="107.4">RX0</text>
<text x="166.1" y="110">VN</text>
<text x="181.4" y="110">TX0</text>
<text x="181.2" y="115">RX2</text>
<text x="181.4" y="117.6">TX2</text>
<text x="166.1" y="122.7">D2</text>
<text x="166.1" y="125.2">D4</text>
<text x="181.2" y="122.7">D22</text>
<text x="181.2" y="125.2">D23</text>
<text x="166.1" y="127.7">D5</text>
<text x="166.1" y="130.3">D12</text>
<text x="181.2" y="127.7">D25</text>
<text x="181.2" y="130.3">D26</text>
<text x="166.1" y="137.9">D15</text>
<text x="166.1" y="135.4">D14</text>
<text x="166.1" y="132.8">D13</text>
<text x="181.2" y="135.4">D32</text>
<text x="181.2" y="137.9">D33</text>
<text x="181.2" y="132.8">D27</text>
<text x="166.1" y="140.4">D18</text>
<text x="166.1" y="143">D19</text>
<text x="181.2" y="143">D34</text>
<text x="181.2" y="140.4">D35</text>
<text x="166.1" y="145.5">D21</text>
<text x="181.1" y="146.8">GND</text>
<text x="181.1" y="150.6">GND</text>
</g>
</svg>
